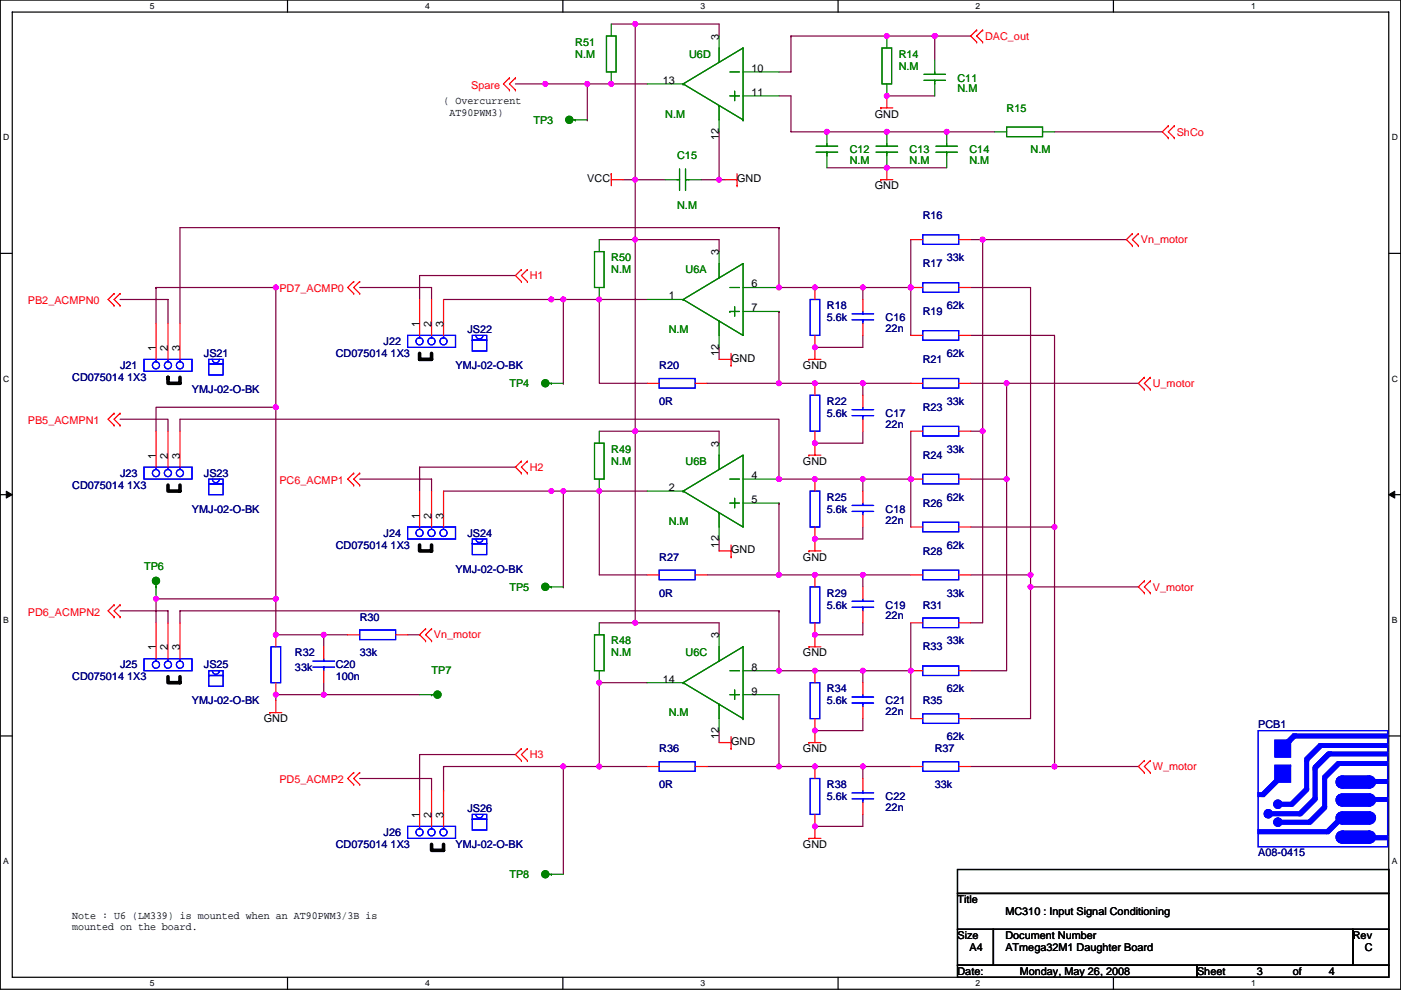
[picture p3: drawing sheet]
<svg xmlns="http://www.w3.org/2000/svg" width="297mm" height="210mm" viewBox="0 0 297 210" stroke-linecap="round" stroke-linejoin="round" font-family="sans-serif">
<path d="M.1 0h296.9v209.8h-296.9zM2.6 2.6h291.8v204.7h-291.8z" fill="none" stroke="#000" stroke-width=".25"/>
<g fill="#fff">
<path d="M31.8 .3h1v2h-1z"/>
<path d="M31.8 207.5h1v2.1h-1z"/>
</g>
<path d="M61 0v2.6M61 207.3v2.5" fill="none" stroke="#000" stroke-width=".25"/>
<g fill="#fff">
<path d="M90.1 .3h1v2h-1z"/>
<path d="M90.1 207.5h1v2.1h-1z"/>
</g>
<path d="M119.3 0v2.6M119.3 207.3v2.5" fill="none" stroke="#000" stroke-width=".25"/>
<g fill="#fff">
<path d="M148.5 .3h1v2h-1z"/>
<path d="M148.5 207.5h1v2.1h-1z"/>
</g>
<path d="M177.7 0v2.6M177.7 207.3v2.5" fill="none" stroke="#000" stroke-width=".25"/>
<g fill="#fff">
<path d="M206.9 .3h1v2h-1z"/>
<path d="M206.9 207.5h1v2.1h-1z"/>
</g>
<path d="M236.1 0v2.6M236.1 207.3v2.5" fill="none" stroke="#000" stroke-width=".25"/>
<g fill="#fff">
<path d="M265.2 .3h1v2h-1z"/>
<path d="M265.2 207.5h1v2.1h-1z"/>
<path d="M.7 28.2h1.3v2h-1.3z"/>
<path d="M295.1 28.2h1.3v2h-1.3z"/>
<path d="M.7 79.3h1.3v2.1h-1.3z"/>
<path d="M295.1 79.3h1.3v2.1h-1.3z"/>
</g>
<path d="M.1 53.7h2.5M294.4 53.7h2.6" fill="none" stroke="#000" stroke-width=".25"/>
<g fill="#fff">
<path d="M.7 130.5h1.2v2h-1.2z"/>
<path d="M295.1 130.5h1.2v2h-1.2z"/>
</g>
<path d="M.1 104.9h2.5M294.4 104.9h2.6" fill="none" stroke="#000" stroke-width=".25"/>
<path d="M1.3 104.2l1.3 .7-1.3 .7zM294.4 104.9l1.3-.7v1.4z" fill="#000" stroke="#000" stroke-width=".21"/>
<g fill="#fff">
<path d="M.7 181.7h1.2v2h-1.2z"/>
<path d="M295.1 181.7h1.2v2h-1.2z"/>
</g>
<path d="M.1 156.1h2.5M294.4 156.1h2.6M203 184.4h91.4v5.1h-91.4zM203 189.5h91.4v7.6h-91.4zM203 197.1h7.6v7.6h-7.6zM210.6 197.1h76.2v7.6h-76.2zM286.8 197.1h7.6v7.6h-7.6zM203 204.7h50.8v2.6h-50.8zM253.8 204.7h40.6v2.6h-40.6z" fill="none" stroke="#000" stroke-width=".25"/>
<g fill="none" stroke="#800040" stroke-width=".25">
<path d="M109.3 17.8h6.3M115.6 17.8h.1M115.6 17.8h8.9M124.5 17.8h5.1M124.5 17.8v7.6M129.6 17.8h.1M129.6 5.1h5.1M129.6 17.8h7.6M134.7 5.1h.1M134.7 5.1v33M134.7 5.1h17.8v2.5M167.7 7.6h.1"/>
<path d="M167.7 7.6v7.7h-2.5M167.7 7.6h20.3M188 7.6h10.2v5.1M188 7.6h.1M198.2 7.6h.1M198.2 7.6h7.6M124.5 25.4h.1M132.1 38.1h2.6M134.7 38.1h6.3M134.7 38.1h.1M134.7 38.1v12.7M148.7 38.1h3.8"/>
<path d="M152.5 38.1h.1M152.5 28v10.1M152.5 38.1h1.2M165.2 20.3h2.5v7.7h7.6M175.3 28h.1M175.3 35.6h12.7M175.3 28h35.6M188 35.6h.1M188 28h.1M188 20.3h.1M188 35.6h12.7M188 20.3h10.2"/>
<path d="M200.7 28h.1M223.6 28h22.8M109.3 58.4h-20.3v5.1M127.1 50.8h7.6M134.7 50.8h17.8v2.6M134.7 50.8v40.7M165.2 48.3v12.7h7.6M165.2 48.3h-127v20.3M165.2 48.3h.1M193.1 50.8v10.2M205.8 50.8h2.5M208.3 50.8v40.7"/>
<path d="M208.3 50.8h.1M208.3 50.8h30.5M25.5 63.5h10.1v5.1M33.1 61v7.6M33.1 61h.1M33.1 61h25.4v66M76.3 61h15.2v2.5M94 63.5h22.9M116.9 63.5h.1M116.9 63.5h10.2M119.4 63.5h.1M119.4 63.5v17.8"/>
<path d="M127.1 63.5v17.8h10.1M127.1 63.5h10.1M152.5 73.7v2.5M165.2 66.1h.1M165.2 66.1v15.2M172.8 61h.1M172.8 73.7h.1M172.8 61h20.3M182.9 61h.1M182.9 61v2.5M182.9 71.1v2.6h-10.1M193.1 61h.1"/>
<path d="M193.1 61v10.1M205.8 61h12.7v60.9M205.8 71.1h17.8v40.7M25.5 88.9h10.1v2.6M38.2 91.5v-2.6h127v12.7M58.5 86.4h-25.4v5.1M58.5 86.4h.1M109.3 99.1h-20.3v5.1M119.4 81.3h.1M127.1 91.5h7.6M134.7 91.5h17.8v2.5M134.7 91.5h.1"/>
<path d="M134.7 91.5v40.6M149.9 81.3h15.3M165.2 81.3h7.6M172.8 81.3h.1M172.8 94h.1M172.8 81.3h20.3M182.9 81.3v2.5M182.9 81.3h.1M182.9 91.5v2.5h-10.1M193.1 91.5v10.1M205.8 91.5h2.5M205.8 81.3h7.6"/>
<path d="M208.3 91.5h.1M208.3 91.5v40.6h-2.5M213.4 81.3h.1M213.4 81.3v61h-7.6M213.4 81.3h28M76.3 101.6h15.2v2.6M94 104.2h22.9M116.9 104.2h.1M116.9 104.2h2.5M119.4 104.2h7.7M119.4 104.2v20.3M127.1 104.2h.1"/>
<path d="M127.1 104.2v17.7h10.1M127.1 104.2h10.1M152.5 114.3v2.6M165.2 101.6h.1M165.2 106.7h.1M165.2 101.6h7.6M165.2 106.7v15.2M172.8 114.3h.1M172.8 101.6h10.1v2.6M172.8 101.6h.1M182.9 101.6h.1M182.9 111.8v2.5h-10.1"/>
<path d="M182.9 101.6h10.2M193.1 101.6h.1M193.1 101.6v10.2M205.8 101.6h7.6M205.8 111.8h17.8M213.4 101.6h.1M223.6 111.8h.1M223.6 111.8v50.8M25.5 129.6h10.1v2.5M33.1 127h.1M33.1 127v5.1M33.1 127h25.4"/>
<path d="M58.5 134.6h10.1v2.6M58.5 134.6h.1M58.5 127v7.6M58.5 127h.1M68.6 134.6h.1M68.6 134.6h5.1M86.4 134.6h2.6M119.4 124.5h.1M127.1 132.1h7.6M134.7 132.1h17.8v2.5M149.9 121.9h15.3M165.2 121.9h7.6"/>
<path d="M165.2 129.6v12.7h7.6M165.2 129.6h.1M165.2 129.6h-127v2.5M172.8 121.9h.1M172.8 134.6h.1M172.8 121.9h20.3M182.9 121.9h.1M182.9 121.9v2.6M182.9 132.1v2.5h-10.1M193.1 132.1v10.2M205.8 121.9h12.7M218.5 121.9h.1"/>
<path d="M218.5 124.5v27.9h-12.7M218.5 124.5h.1M218.5 121.9v2.6M218.5 124.5h22.9M58.5 147.3v1.3M58.5 147.3h.1M58.5 147.3h30.5M68.6 147.3h.1M68.6 144.8v2.5M127.1 144.8h.1M127.1 144.8h10.1M127.1 144.8v17.8"/>
<path d="M152.5 155v2.5M165.2 147.3v15.3M172.8 142.3h.1M172.8 155h.1M172.8 142.3h10.1M182.9 142.3h10.2v10.1M182.9 142.3h.1M182.9 142.3v2.5M182.9 152.4v2.6h-10.1M76.3 165.1h15.2v2.6M94 162.6h.1M94 167.7h.1"/>
<path d="M94 162.6h25.4M94 162.6v5.1M109.3 160h-20.3v7.7M119.4 162.6h7.7M119.4 162.6v22.8M127.1 162.6h10.1M149.9 162.6h15.3M165.2 162.6h.1M165.2 162.6h27.9M172.8 162.6h.1M172.8 175.3h.1M182.9 162.6h.1"/>
<path d="M182.9 172.7v2.6h-10.1M182.9 162.6v2.5M205.8 162.6h17.8M223.6 162.6h17.8"/>
</g>
<g fill="#f0f" stroke="#f0f" stroke-width=".25">
<circle cx="172.8" cy="121.9" r=".5"/>
<circle cx="193.1" cy="61" r=".5"/>
<circle cx="182.9" cy="61" r=".5"/>
<circle cx="193.1" cy="101.6" r=".5"/>
<circle cx="182.9" cy="101.6" r=".5"/>
<circle cx="165.1" cy="101.6" r=".5"/>
<circle cx="208.3" cy="91.4" r=".5"/>
<circle cx="193.1" cy="142.2" r=".5"/>
<circle cx="182.9" cy="142.2" r=".5"/>
<circle cx="188" cy="35.6" r=".5"/>
<circle cx="182.9" cy="162.6" r=".5"/>
<circle cx="182.9" cy="121.9" r=".5"/>
<circle cx="200.7" cy="27.9" r=".5"/>
<circle cx="188" cy="27.9" r=".5"/>
<circle cx="175.3" cy="27.9" r=".5"/>
<circle cx="218.5" cy="121.9" r=".5"/>
<circle cx="223.6" cy="162.6" r=".5"/>
<circle cx="223.6" cy="111.8" r=".5"/>
<circle cx="213.4" cy="81.3" r=".5"/>
<circle cx="213.4" cy="101.6" r=".5"/>
<circle cx="172.8" cy="61" r=".5"/>
<circle cx="172.8" cy="162.6" r=".5"/>
<circle cx="172.8" cy="81.3" r=".5"/>
<circle cx="172.8" cy="73.7" r=".5"/>
<circle cx="165.1" cy="162.6" r=".5"/>
<circle cx="172.8" cy="94" r=".5"/>
<circle cx="182.9" cy="81.3" r=".5"/>
<circle cx="172.8" cy="114.3" r=".5"/>
<circle cx="172.8" cy="101.6" r=".5"/>
<circle cx="172.8" cy="134.6" r=".5"/>
<circle cx="172.8" cy="142.2" r=".5"/>
<circle cx="172.8" cy="154.9" r=".5"/>
<circle cx="68.6" cy="134.6" r=".5"/>
<circle cx="58.5" cy="134.6" r=".5"/>
<circle cx="68.6" cy="147.3" r=".5"/>
<circle cx="198.2" cy="7.6" r=".5"/>
<circle cx="188" cy="20.3" r=".5"/>
<circle cx="188" cy="7.6" r=".5"/>
<circle cx="129.6" cy="17.8" r=".5"/>
<circle cx="152.4" cy="38.1" r=".5"/>
<circle cx="165.1" cy="81.3" r=".5"/>
<circle cx="165.1" cy="121.9" r=".5"/>
<circle cx="134.7" cy="132.1" r=".5"/>
<circle cx="134.7" cy="91.4" r=".5"/>
<circle cx="127" cy="63.5" r=".5"/>
<circle cx="119.4" cy="162.6" r=".5"/>
<circle cx="172.8" cy="175.3" r=".5"/>
<circle cx="218.5" cy="124.5" r=".5"/>
<circle cx="165.1" cy="142.2" r=".5"/>
<circle cx="165.1" cy="61" r=".5"/>
<circle cx="127" cy="162.6" r=".5"/>
<circle cx="127" cy="144.8" r=".5"/>
<circle cx="134.7" cy="5.1" r=".5"/>
<circle cx="127" cy="104.1" r=".5"/>
<circle cx="208.3" cy="50.8" r=".5"/>
<circle cx="134.7" cy="50.8" r=".5"/>
<circle cx="134.7" cy="38.1" r=".5"/>
<circle cx="33.1" cy="127" r=".5"/>
<circle cx="58.5" cy="147.3" r=".5"/>
<circle cx="58.5" cy="61" r=".5"/>
<circle cx="58.5" cy="86.4" r=".5"/>
<circle cx="124.5" cy="17.8" r=".5"/>
<circle cx="115.6" cy="17.8" r=".5"/>
<circle cx="119.4" cy="63.5" r=".5"/>
<circle cx="116.9" cy="63.5" r=".5"/>
<circle cx="119.4" cy="104.1" r=".5"/>
<circle cx="116.9" cy="104.1" r=".5"/>
<circle cx="58.5" cy="127" r=".5"/>
</g>
<g fill="none" stroke="#f00" stroke-width=".25">
<path d="M108 16.5h.1M108 19.1h.1M108 16.5l-1.3 1.3 1.3 1.3M109.3 16.5h.1M109.3 19.1h.1M109.3 16.5l-1.3 1.3 1.3 1.3M207.1 6.4h.1M207.1 8.9h.1M207.1 6.4l-1.3 1.2 1.3 1.3M208.3 8.9h.1M208.3 6.4h.1M208.3 6.4l-1.2 1.2 1.2 1.3"/>
<path d="M129.6 38.1h2.5M129.6 36.9h.1M129.6 36.9v2.5M153.7 38.1h2.6M156.3 39.4h.1M156.3 36.9v2.5M186.7 38.1h.1M186.7 22.9h.1M186.7 38.1h2.6M186.7 22.9h2.6M188 35.6v2.5M188 20.3v2.6"/>
<path d="M247.7 26.7h.1M247.7 29.2h.1M247.7 26.7l-1.3 1.3 1.3 1.2M249 29.2h.1M249 26.7h.1M249 26.7l-1.3 1.3 1.3 1.2M75 59.7h.1M75 59.7l-1.3 1.3 1.3 1.3M76.3 59.7h.1M76.3 59.7l-1.3 1.3 1.3 1.3M110.6 57.2h.1M110.6 59.7h.1"/>
<path d="M110.6 57.2l-1.3 1.2 1.3 1.3M111.8 59.7h.1M111.8 57.2h.1M111.8 57.2l-1.2 1.2 1.2 1.3M193.1 50.8h2.5M203.3 50.8h2.5M240.1 49.6h.1M240.1 52.1h.1M240.1 49.6l-1.3 1.2 1.3 1.3M241.4 52.1h.1M241.4 49.6h.1M241.4 49.6l-1.3 1.2 1.3 1.3"/>
<path d="M24.2 62.3h.1M24.2 64.8h.1M24.2 62.3l-1.3 1.2 1.3 1.3M25.5 62.3h.1M25.5 64.8h.1M25.5 62.3l-1.3 1.2 1.3 1.3M33.1 68.6v7.6M35.6 68.6v7.6M38.2 68.6v7.6M75 62.3h.1M76.3 62.3h.1M89 63.5v7.6"/>
<path d="M91.5 63.5v7.6M94 63.5v7.6M152.5 76.2h2.5M155 77.5h.1M155 75v2.5M171.5 76.2h.1M171.5 76.2h2.5M172.8 71.1v5.1M172.8 61v2.5M182.9 63.5v2.6M182.9 68.6v2.5M193.1 61h2.5"/>
<path d="M193.1 71.1h2.5M203.3 61h2.5M203.3 71.1h2.5M24.2 87.7h.1M24.2 90.2h.1M24.2 87.7l-1.3 1.2 1.3 1.3M25.5 87.7h.1M25.5 90.2h.1M25.5 87.7l-1.3 1.2 1.3 1.3M33.1 91.5v7.6M35.6 91.5v7.6M38.2 91.5v7.6"/>
<path d="M110.6 97.8h.1M110.6 97.8l-1.3 1.3 1.3 1.3M111.8 97.8h.1M111.8 97.8l-1.2 1.3 1.2 1.3M137.2 81.3h2.6M147.4 81.3h2.5M171.5 96.5h.1M171.5 96.5h2.5M172.8 91.5v5M172.8 81.3v2.5M182.9 83.8v2.6M182.9 88.9v2.6"/>
<path d="M193.1 81.3h2.5M193.1 91.5h2.5M203.3 81.3h2.5M203.3 91.5h2.5M242.6 80h.1M242.6 82.6h.1M242.6 80l-1.2 1.3 1.2 1.3M243.9 82.6h.1M243.9 80h.1M243.9 80l-1.3 1.3 1.3 1.3M75 100.4h.1M75 102.9h.1"/>
<path d="M75 100.4l-1.3 1.2 1.3 1.3M76.3 100.4h.1M76.3 102.9h.1M76.3 100.4l-1.3 1.2 1.3 1.3M89 104.2v7.6M91.5 104.2v7.6M94 104.2v7.6M110.6 100.4h.1M111.8 100.4h.1M152.5 116.9h2.5M155 118.1h.1M155 115.6v2.5"/>
<path d="M171.5 116.9h.1M171.5 116.9h2.5M172.8 111.8v5.1M172.8 101.6v2.6M182.9 104.2v2.5M182.9 109.2v2.6M193.1 111.8h2.5M193.1 101.6h2.5M203.3 111.8h2.5M203.3 101.6h2.5M24.2 128.3h.1M24.2 130.8h.1"/>
<path d="M24.2 128.3l-1.3 1.3 1.3 1.2M25.5 128.3h.1M25.5 130.8h.1M25.5 128.3l-1.3 1.3 1.3 1.2M33.1 132.1v7.6M35.6 132.1v7.6M38.2 132.1v7.6M58.5 134.6v2.6M68.6 137.2v2.5M73.7 134.6h2.6M83.9 134.6h2.5M90.2 133.4h.1"/>
<path d="M90.2 135.9h.1M90.2 133.4l-1.2 1.2 1.2 1.3M91.5 135.9h.1M91.5 133.4h.1M91.5 133.4l-1.3 1.2 1.3 1.3M137.2 121.9h2.6M147.4 121.9h2.5M171.5 137.2h.1M171.5 137.2h2.5M172.8 132.1v5.1M172.8 121.9v2.6M182.9 124.5v2.5"/>
<path d="M182.9 129.6v2.5M193.1 121.9h2.5M193.1 132.1h2.5M203.3 121.9h2.5M203.3 132.1h2.5M242.6 123.2h.1M242.6 125.8h.1M242.6 123.2l-1.2 1.3 1.2 1.3M243.9 125.8h.1M243.9 123.2h.1M243.9 123.2l-1.3 1.3 1.3 1.3M57.2 151.2h.1"/>
<path d="M57.2 151.2h2.6M58.5 148.6v2.6M58.5 144.8v2.5M68.6 142.3v2.5M110.6 158.8h.1M110.6 158.8l-1.3 1.2 1.3 1.3M111.8 158.8h.1M111.8 158.8l-1.2 1.2 1.2 1.3M152.5 157.5h2.5M155 158.8h.1M155 156.2v2.6M171.5 157.5h.1"/>
<path d="M171.5 157.5h2.5M172.8 152.4v5.1M172.8 142.3v2.5M182.9 144.8v2.5M182.9 149.9v2.5M193.1 152.4h2.5M193.1 142.3h2.5M203.3 152.4h2.5M203.3 142.3h2.5M75 163.9h.1M75 166.4h.1M75 163.9l-1.3 1.2 1.3 1.3"/>
<path d="M76.3 163.9h.1M76.3 166.4h.1M76.3 163.9l-1.3 1.2 1.3 1.3M89 167.7v7.6M91.5 167.7v7.6M94 167.7v7.6M110.6 161.3h.1M111.8 161.3h.1M137.2 162.6h2.6M147.4 162.6h2.5M171.5 177.8h.1M171.5 177.8h2.5"/>
<path d="M172.8 172.7v5.1M172.8 162.6v2.5M182.9 165.1v2.6M182.9 170.2v2.5M193.1 162.6h2.5M203.3 162.6h2.5M242.6 161.3h.1M242.6 163.9h.1M242.6 161.3l-1.2 1.3 1.2 1.3M243.9 163.9h.1M243.9 161.3h.1M243.9 161.3l-1.3 1.3 1.3 1.3"/>
</g>
<path d="M89 75v1.2h2.5v-1.2M35.6 80v1.3h2.6v-1.3M35.6 80h.1M35.6 102.9v1.3h2.6v-1.3M89 115.6v1.3h2.5v-1.3M35.6 143.5v1.3h2.6v-1.3M91.5 179.1v1.3h2.5v-1.3" fill="none" stroke="#000" stroke-width=".76"/>
<g fill="none" stroke="#00f" stroke-width=".25">
<path d="M195.6 60h7.7v2h-7.7zM195.6 49.8h7.7v2h-7.7zM30.5 76.2h10.2v2.6h-10.2zM33.1 76.2v.5M35.6 76.2v.5M38.2 76.2v.5M44.3 77.2h3v2.3h-3zM44.3 76.2h3v1h-3zM45 76.2a.75 .75 0 0 0 .8 .8 .75 .75 0 0 0 .7-.8M86.4 71.1h10.2v2.6h-10.2zM89 71.1v.5M91.5 71.1v.5"/>
<path d="M94 71.1v.5M100.1 72.2h3.1v2.2h-3.1zM100.1 71.1h3.1v1.1h-3.1zM100.9 71.1a.75 .75 0 0 0 .7 .8 .75 .75 0 0 0 .8-.8M171.8 63.5h2v7.6h-2zM180.7 67.8h4.5M180.7 66.6h4.5M182.9 66.1v.5M182.9 67.8h.1M182.9 67.8v.8M195.6 70.1h7.7v2.1h-7.7zM30.5 99.1h10.2v2.5h-10.2z"/>
<path d="M33.1 99.1v.5M35.6 99.1v.5M38.2 99.1v.5M139.8 80.3h7.6v2h-7.6zM171.8 83.8h2v7.7h-2zM180.7 88.2h4.5M180.7 86.9h4.5M182.9 86.4v.5M182.9 88.2h.1M182.9 88.2v.7M195.6 80.3h7.7v2h-7.7zM195.6 90.4h7.7v2.1h-7.7z"/>
<path d="M44.3 102.6h3v2.3h-3zM44.3 101.6h3v1h-3zM45 101.6a.75 .75 0 0 0 .8 .8 .75 .75 0 0 0 .7-.8M86.4 111.8h10.2v2.5h-10.2zM89 111.8v.5M91.5 111.8v.5M94 111.8v.5M100.1 115.3h3.1v2.3h-3.1zM100.1 114.3h3.1v1h-3.1zM100.9 114.3a.75 .75 0 0 0 .7 .8 .75 .75 0 0 0 .8-.8M171.8 104.2h2v7.6h-2zM180.7 108.5h4.5"/>
<path d="M180.7 107.2h4.5M182.9 106.7v.5M182.9 108.5h.1M182.9 108.5v.7M195.6 110.8h7.7v2h-7.7zM195.6 100.6h7.7v2h-7.7zM30.5 139.7h10.2v2.6h-10.2zM33.1 139.7v.5M35.6 139.7v.5M38.2 139.7v.5M57.5 137.2h2v7.6h-2zM68.6 139.7v.5"/>
<path d="M76.3 133.6h7.6v2.1h-7.6zM139.8 120.9h7.6v2.1h-7.6zM171.8 124.5h2v7.6h-2zM180.7 128.8h4.5M180.7 127.5h4.5M182.9 127v.5M182.9 128.8h.1M182.9 128.8v.8M195.6 120.9h7.7v2.1h-7.7zM195.6 131.1h7.7v2h-7.7zM44.3 143.3h3v2.3h-3zM44.3 142.3h3v1h-3z"/>
<path d="M45 142.2a.75 .75 0 0 0 .8 .8 .75 .75 0 0 0 .7-.8M66.4 141.5h4.5M66.4 140.2h4.5M68.6 141.5h.1M68.6 141.5v.8M171.8 144.8h2v7.6h-2zM180.7 149.1h4.5M180.7 147.8h4.5M182.9 147.3v.5M182.9 149.1h.1M182.9 149.1v.8M195.6 151.4h7.7v2h-7.7z"/>
<path d="M195.6 141.2h7.7v2.1h-7.7zM266.8 155h27.4v24.6h-27.4zM86.4 175.3h10.2v2.5h-10.2zM89 175.3v.5M91.5 175.3v.5M94 175.3v.5M100.1 173.8h3.1v2.2h-3.1zM100.1 172.7h3.1v1.1h-3.1zM100.9 172.7a.75 .75 0 0 0 .7 .8 .75 .75 0 0 0 .8-.8M139.8 161.6h7.6v2h-7.6zM171.8 165.1h2v7.6h-2zM180.7 169.4h4.5"/>
<path d="M180.7 168.2h4.5M182.9 167.7v.5M182.9 169.4h.1M182.9 169.4v.8M195.6 161.6h7.7v2h-7.7z"/>
<circle cx="33.1" cy="77.5" r=".76"/>
<circle cx="35.6" cy="77.5" r=".76"/>
<circle cx="38.1" cy="77.5" r=".76"/>
<circle cx="88.9" cy="72.4" r=".76"/>
<circle cx="91.5" cy="72.4" r=".76"/>
<circle cx="94" cy="72.4" r=".76"/>
<circle cx="33.1" cy="100.3" r=".76"/>
<circle cx="35.6" cy="100.3" r=".76"/>
<circle cx="38.1" cy="100.3" r=".76"/>
<circle cx="88.9" cy="113" r=".76"/>
<circle cx="91.5" cy="113" r=".76"/>
<circle cx="94" cy="113" r=".76"/>
<circle cx="33.1" cy="141" r=".76"/>
<circle cx="35.6" cy="141" r=".76"/>
<circle cx="38.1" cy="141" r=".76"/>
<circle cx="88.9" cy="176.5" r=".76"/>
<circle cx="91.5" cy="176.5" r=".76"/>
<circle cx="94" cy="176.5" r=".76"/>
</g>
<g fill="none" stroke="#008000" stroke-width=".25">
<path d="M128.6 7.6h2v7.7h-2zM129.6 5.1v2.5M129.6 15.3v2.5M137.2 17.8h7.6M144.8 17.8h.1M144.8 17.8l12.7-7.6v15.2M144.8 17.8l12.7 7.6M152.5 7.6v5.6M154.7 15.3h2.1M155.8 19.3v2.1M157.5 15.3h7.7M187 10.2h2v7.6h-2z"/>
<path d="M188 7.6v2.6M188 17.8v2.5M195.9 17h4.6M195.9 15.8h4.6M198.2 12.7v3.1M198.2 17h.1M198.2 17v3.3M121.5 25.4h3M122 25.4h.1M141 38.1h3.1M144.1 35.8v4.6M145.3 35.8v4.6"/>
<path d="M145.3 38.1h.1M145.3 38.1h3.4M152.5 22.4h.1M152.5 22.4v5.6M154.7 20.3h2.1M157.5 25.4h.1M157.5 20.3h7.7M173 32.3h4.6M173 31h4.6M175.3 28v3M175.3 32.3h.1M175.3 32.3v3.3"/>
<path d="M185.7 32.3h4.6M185.7 31h4.6M188 28v3M188 32.3h.1M188 32.3v3.3M198.4 32.3h4.6M198.4 31h4.6M200.7 28v3M200.7 32.3h.1M200.7 32.3v3.3M210.9 28h2.5M213.4 26.9h7.6v2.1h-7.6z"/>
<path d="M221 28h2.6M126 53.4h2.1v7.6h-2.1zM127.1 50.8v2.6M152.5 53.4v5.5M127.1 61v2.5M137.2 63.5h7.6M144.8 63.5h.1M144.8 63.5l12.7-7.6v15.2zM152.5 68.1v5.6M154.7 61h2.1M154.7 66.1h.1M154.7 66.1h2.1"/>
<path d="M155.8 65v2.1M157.5 66.1h7.7M157.5 61h7.7M116.4 81.3h3M116.9 81.3h.1M126 94h2.1v7.6h-2.1zM127.1 91.5v2.5M152.5 94v5.6M127.1 101.6v2.6M137.2 104.2h7.6M144.8 104.2h.1M144.8 104.2l12.7-7.7v15.3z"/>
<path d="M152.5 108.7h.1M152.5 108.7v5.6M154.7 106.7h2.1M154.7 101.6h2.1M155.8 105.7v2M157.5 101.6h7.7M157.5 106.7h7.7M33.1 124.5h.1M33.1 124v3M116.4 124.5h3M116.9 124.5h.1M126 134.6h2.1v7.7h-2.1z"/>
<path d="M127.1 132.1v2.5M152.5 134.6v5.6M89 147.3h3M91.5 147.3h.1M127.1 142.3v2.5M137.2 144.8h7.6M144.8 144.8l12.7-7.6v15.2M144.8 144.8h.1M144.8 144.8l12.7 7.6M152.5 149.4h.1M152.5 149.4v5.6M154.7 147.3h2.1"/>
<path d="M154.7 142.3h2.1M155.8 146.3v2.1M157.5 152.4h.1M157.5 142.3h7.7M157.5 147.3h7.7M116.4 185.4h3M116.9 185.4h.1"/>
</g>
<g fill="#008000" stroke="#008000" stroke-width=".25">
<circle cx="120.7" cy="25.4" r=".76"/>
<circle cx="92.8" cy="147.3" r=".76"/>
<circle cx="115.6" cy="81.3" r=".76"/>
<circle cx="115.6" cy="124.5" r=".76"/>
<circle cx="33.1" cy="123.2" r=".76"/>
<circle cx="115.6" cy="185.4" r=".76"/>
</g>
<g fill="#00f" stroke="#00f" stroke-width=".25">
<path d="M280.5 165.1v6.1h.7v-6.1z" fill-rule="evenodd"/>
<path d="M271.3 174v.8h6.1v-.8z" fill-rule="evenodd"/>
<path d="M277.4 174l3.1-3h.7v.5l-3.3 3.3h-.5z" fill-rule="evenodd"/>
<path d="M288.1 165.4v.7h6.1v-.7z" fill-rule="evenodd"/>
<path d="M275.4 172.2l3-3h.8v.5l-3.3 3.3h-.5z" fill-rule="evenodd"/>
<path d="M278.4 162.8v6.6h.8v-6.6z" fill-rule="evenodd"/>
<path d="M266.8 168.2v.7h1.2v-.7z" fill-rule="evenodd"/>
<path d="M273.6 170.2l3.1-3h.7v.5l-3.3 3.3h-.5z" fill-rule="evenodd"/>
<path d="M276.7 161.3v6.1h.7v-6.1z" fill-rule="evenodd"/>
<path d="M283.5 161.6h.8v.5l-3.3 3.3h-.5v-.8z" fill-rule="evenodd"/>
<path d="M278.4 162.6l3.1-3.1h.8v.5l-3.3 3.3h-.6z" fill-rule="evenodd"/>
<path d="M276.7 160.8l3-3h.8v.5l-3.3 3.3h-.5z" fill-rule="evenodd"/>
<path d="M283.8 161.6v.7h10.4v-.7z" fill-rule="evenodd"/>
<path d="M281.7 159.5v.8h12.5v-.8z" fill-rule="evenodd"/>
<path d="M279.7 157.8v.7h14.5v-.7z" fill-rule="evenodd"/>
<path d="M284.5 164.6v2.6h5.9v-2.6z" fill-rule="evenodd"/>
<path d="M284.5 168.4v2.6h5.9v-2.6z" fill-rule="evenodd"/>
<path d="M284.5 172.2v2.6h5.9v-2.6z" fill-rule="evenodd"/>
<path d="M288.1 169.2v.7h6.1v-.7z" fill-rule="evenodd"/>
<path d="M269.6 172.2v.8h6v-.8z" fill-rule="evenodd"/>
<path d="M266.8 176v.8h14.4v-.8z" fill-rule="evenodd"/>
<path d="M281.2 176l3.1-3h.7v.5l-3.3 3.3h-.5z" fill-rule="evenodd"/>
<path d="M284.5 176.3v2.5h5.9v-2.5z" fill-rule="evenodd"/>
<path d="M288.4 177.3v.8h5.8v-.8z" fill-rule="evenodd"/>
<path d="M270.3 157v3.5h3.3v-3.5z" fill-rule="evenodd"/>
<path d="M270.3 162.3v3.6h3.3v-3.6z" fill-rule="evenodd"/>
<path d="M271.1 158.8l3-3.1h.8v.5l-3.3 3.3h-.5z" fill-rule="evenodd"/>
<path d="M274.1 155.7v.8h20.1v-.8z" fill-rule="evenodd"/>
<path d="M267.5 168.2l3.1-3.1h.7v.5l-3.3 3.3h-.5z" fill-rule="evenodd"/>
<path d="M270.6 170.2v.8h3.3v-.8z" fill-rule="evenodd"/>
<path d="M280.5 165.1v6.1h.7v-6.1z" fill-rule="evenodd"/>
<path d="M271.3 174v.8h6.1v-.8z" fill-rule="evenodd"/>
<path d="M277.4 174l3.1-3h.7v.5l-3.3 3.3h-.5z" fill-rule="evenodd"/>
<path d="M288.1 165.4v.7h6.1v-.7z" fill-rule="evenodd"/>
<path d="M275.4 172.2l3-3h.8v.5l-3.3 3.3h-.5z" fill-rule="evenodd"/>
<path d="M278.4 162.8v6.6h.8v-6.6z" fill-rule="evenodd"/>
<path d="M266.8 168.2v.7h1.2v-.7z" fill-rule="evenodd"/>
<path d="M273.6 170.2l3.1-3h.7v.5l-3.3 3.3h-.5z" fill-rule="evenodd"/>
<path d="M276.7 161.3v6.1h.7v-6.1z" fill-rule="evenodd"/>
<path d="M283.5 161.6h.8v.5l-3.3 3.3h-.5v-.8z" fill-rule="evenodd"/>
<path d="M278.4 162.6l3.1-3.1h.8v.5l-3.3 3.3h-.6z" fill-rule="evenodd"/>
<path d="M276.7 160.8l3-3h.8v.5l-3.3 3.3h-.5z" fill-rule="evenodd"/>
<path d="M283.8 161.6v.7h10.4v-.7z" fill-rule="evenodd"/>
<path d="M281.7 159.5v.8h12.5v-.8z" fill-rule="evenodd"/>
<path d="M279.7 157.8v.7h14.5v-.7z" fill-rule="evenodd"/>
<path d="M284.5 164.6v2.6h5.9v-2.6z" fill-rule="evenodd"/>
<path d="M284.5 168.4v2.6h5.9v-2.6z" fill-rule="evenodd"/>
<path d="M284.5 172.2v2.6h5.9v-2.6z" fill-rule="evenodd"/>
<path d="M288.1 169.2v.7h6.1v-.7z" fill-rule="evenodd"/>
<path d="M269.6 172.2v.8h6v-.8z" fill-rule="evenodd"/>
<path d="M266.8 176v.8h14.4v-.8z" fill-rule="evenodd"/>
<path d="M281.2 176l3.1-3h.7v.5l-3.3 3.3h-.5z" fill-rule="evenodd"/>
<path d="M284.5 176.3v2.5h5.9v-2.5z" fill-rule="evenodd"/>
<path d="M288.4 177.3v.8h5.8v-.8z" fill-rule="evenodd"/>
<path d="M270.3 157v3.5h3.3v-3.5z" fill-rule="evenodd"/>
<path d="M270.3 162.3v3.6h3.3v-3.6z" fill-rule="evenodd"/>
<path d="M271.1 158.8l3-3.1h.8v.5l-3.3 3.3h-.5z" fill-rule="evenodd"/>
<path d="M274.1 155.7v.8h20.1v-.8z" fill-rule="evenodd"/>
<path d="M267.5 168.2l3.1-3.1h.7v.5l-3.3 3.3h-.5z" fill-rule="evenodd"/>
<path d="M270.6 170.2v.8h3.3v-.8z" fill-rule="evenodd"/>
<circle cx="270.9" cy="174.4" r=".88"/>
<circle cx="268.9" cy="172.6" r=".88"/>
<circle cx="270.9" cy="170.6" r=".88"/>
<circle cx="290.4" cy="165.9" r="1.26"/>
<circle cx="284.5" cy="165.9" r="1.26"/>
<circle cx="290.4" cy="169.7" r="1.26"/>
<circle cx="284.5" cy="169.7" r="1.26"/>
<circle cx="284.5" cy="173.5" r="1.26"/>
<circle cx="290.4" cy="173.5" r="1.26"/>
<circle cx="284.5" cy="177.6" r="1.26"/>
<circle cx="290.4" cy="177.6" r="1.26"/>
</g>
<g font-size="2.3" fill="#008000">
<text x="122" y="9.7">R51</text>
<text x="122" y="12.2">N.M</text>
<text x="146.1" y="12.2">U6D</text>
<text x="190.6" y="12.2">R14</text>
<text x="190.6" y="14.8">N.M</text>
<text x="203" y="17.3">C11</text>
<text x="203" y="19.6">N.M</text>
<text x="213.4" y="23.7">R15</text>
<text x="113.1" y="26.2">TP3</text>
<text x="141" y="24.9">N.M</text>
<text x="143.6" y="33.8">C15</text>
<text x="180.1" y="32.6">C12</text>
<text x="180.1" y="34.8">N.M</text>
<text x="192.8" y="32.6">C13</text>
<text x="192.8" y="34.8">N.M</text>
<text x="205.5" y="32.6">C14</text>
<text x="205.5" y="34.8">N.M</text>
<text x="218.5" y="32.6">N.M</text>
<text x="143.6" y="44.2">N.M</text>
<text x="129.6" y="55.4">R50</text>
<text x="129.6" y="58">N.M</text>
<text x="145.3" y="58">U6A</text>
<text x="141.8" y="70.7">N.M</text>
<text x="108" y="82.1">TP4</text>
<text x="129.6" y="96.1">R49</text>
<text x="129.6" y="98.6">N.M</text>
<text x="145.3" y="98.6">U6B</text>
<text x="141.8" y="111.3">N.M</text>
<text x="30.5" y="120.9">TP6</text>
<text x="108" y="125.3">TP5</text>
<text x="129.6" y="136.7">R48</text>
<text x="91.5" y="143">TP7</text>
<text x="129.6" y="139.2">N.M</text>
<text x="145.3" y="139.2">U6C</text>
<text x="141.8" y="151.9">N.M</text>
<text x="108" y="186.2">TP8</text>
</g>
<g font-size="2.3">
<text x="152.4" y="8.4" transform="rotate(-90 152.4 8.4)">3</text>
<text x="140.5" y="17.8">13</text>
<text x="159.3" y="15.2">10</text>
<text x="94" y="22.2">( Overcurrent</text>
<text x="159.3" y="20.3">11</text>
<text x="95.3" y="24.6">AT90PWM3)</text>
<text x="152.4" y="29.8" transform="rotate(-90 152.4 29.8)">12</text>
<text x="185.5" y="24.9">GND</text>
<text x="124.5" y="38.7">VCC</text>
<text x="156.3" y="38.7">GND</text>
<text x="185.5" y="40.2">GND</text>
<text x="152.4" y="54.1" transform="rotate(-90 152.4 54.1)">3</text>
<text x="141.8" y="63.5">1</text>
<text x="159.3" y="61">6</text>
<text x="88.9" y="69.4" transform="rotate(-90 88.9 69.4)">1</text>
<text x="91.5" y="69.4" transform="rotate(-90 91.5 69.4)">2</text>
<text x="94" y="69.4" transform="rotate(-90 94 69.4)">3</text>
<text x="159.3" y="66">7</text>
<text x="33.1" y="74.4" transform="rotate(-90 33.1 74.4)">1</text>
<text x="35.6" y="74.4" transform="rotate(-90 35.6 74.4)">2</text>
<text x="38.1" y="74.4" transform="rotate(-90 38.1 74.4)">3</text>
<text x="152.4" y="75.5" transform="rotate(-90 152.4 75.5)">12</text>
<text x="155" y="76.8">GND</text>
<text x="170.2" y="78.3">GND</text>
<text x="152.4" y="94.8" transform="rotate(-90 152.4 94.8)">3</text>
<text x="33.1" y="97.3" transform="rotate(-90 33.1 97.3)">1</text>
<text x="35.6" y="97.3" transform="rotate(-90 35.6 97.3)">2</text>
<text x="38.1" y="97.3" transform="rotate(-90 38.1 97.3)">3</text>
<text x="159.3" y="101.6">4</text>
<text x="170.2" y="98.6">GND</text>
<text x="141.8" y="104.1">2</text>
<text x="159.3" y="106.7">5</text>
<text x="88.9" y="110" transform="rotate(-90 88.9 110)">1</text>
<text x="91.5" y="110" transform="rotate(-90 91.5 110)">2</text>
<text x="94" y="110" transform="rotate(-90 94 110)">3</text>
<text x="152.4" y="116.1" transform="rotate(-90 152.4 116.1)">12</text>
<text x="155" y="117.4">GND</text>
<text x="170.2" y="118.9">GND</text>
<text x="33.1" y="137.9" transform="rotate(-90 33.1 137.9)">1</text>
<text x="35.6" y="137.9" transform="rotate(-90 35.6 137.9)">2</text>
<text x="38.1" y="137.9" transform="rotate(-90 38.1 137.9)">3</text>
<text x="152.4" y="135.4" transform="rotate(-90 152.4 135.4)">3</text>
<text x="159.3" y="142.2">8</text>
<text x="170.2" y="139.2">GND</text>
<text x="140.5" y="144.8">14</text>
<text x="159.3" y="147.3">9</text>
<text x="55.9" y="153.2">GND</text>
<text x="152.4" y="156.8" transform="rotate(-90 152.4 156.8)">12</text>
<text x="155" y="158">GND</text>
<text x="170.2" y="159.6">GND</text>
<text x="88.9" y="173.5" transform="rotate(-90 88.9 173.5)">1</text>
<text x="91.5" y="173.5" transform="rotate(-90 91.5 173.5)">2</text>
<text x="94" y="173.5" transform="rotate(-90 94 173.5)">3</text>
<text x="170.2" y="179.9">GND</text>
<text x="203" y="191.6">Title</text>
<text x="15.3" y="194.9">Note : U6 (LM339) is mounted when an AT90PWM3/3B is</text>
<text x="15.3" y="197.3">mounted on the board.</text>
<text x="213.2" y="194.1">MC310 : Input Signal Conditioning</text>
<text x="203" y="199.2">Size</text>
<text x="205.5" y="201.7">A4</text>
<text x="213.2" y="199.2">Document Number</text>
<text x="213.2" y="201.7">ATmega32M1 Daughter Board</text>
<text x="286.8" y="199.2">Rev</text>
<text x="289.4" y="201.7">C</text>
<text x="203" y="206.8">Date:</text>
<text x="216.2" y="206.8">Monday, May 26, 2008</text>
<text x="253.8" y="206.8">Sheet</text>
<text x="266.5" y="206.8">3</text>
<text x="274.1" y="206.8">of</text>
<text x="281.7" y="206.8">4</text>
</g>
<g font-size="2.3" fill="#f00">
<text x="208.8" y="8.4">DAC_out</text>
<text x="99.9" y="18.8">Spare</text>
<text x="249.5" y="28.7">ShCo</text>
<text x="241.9" y="51.6">Vn_motor</text>
<text x="112.3" y="59.2">H1</text>
<text x="5.9" y="64.6">PB2_ACMPN0</text>
<text x="59.2" y="62">PD7_ACMP0</text>
<text x="244.4" y="82.1">U_motor</text>
<text x="5.9" y="90">PB5_ACMPN1</text>
<text x="112.3" y="99.9">H2</text>
<text x="59.2" y="102.7">PC6_ACMP1</text>
<text x="244.4" y="125.3">V_motor</text>
<text x="5.9" y="130.6">PD6_ACMPN2</text>
<text x="92" y="135.4">Vn_motor</text>
<text x="112.3" y="160.8">H3</text>
<text x="59.2" y="166.2">PD5_ACMP2</text>
<text x="244.4" y="163.4">W_motor</text>
</g>
<g font-size="2.3" fill="#000080">
<text x="195.6" y="46.5">R16</text>
<text x="195.6" y="56.7">R17</text>
<text x="200.7" y="55.4">33k</text>
<text x="175.3" y="65.6">R18</text>
<text x="200.7" y="65.6">62k</text>
<text x="99.1" y="70.7">JS22</text>
<text x="175.3" y="68.1">5.6k</text>
<text x="187.8" y="68.1">C16</text>
<text x="187.8" y="70.4">22n</text>
<text x="195.6" y="66.8">R19</text>
<text x="43.2" y="75.7">JS21</text>
<text x="71.2" y="75.7">CD075014 1X3</text>
<text x="81.3" y="73.2">J22</text>
<text x="195.6" y="77">R21</text>
<text x="200.7" y="75.7">62k</text>
<text x="15.3" y="80.8">CD075014 1X3</text>
<text x="25.5" y="78.3">J21</text>
<text x="40.7" y="83.4">YMJ-02-O-BK</text>
<text x="96.6" y="78.3">YMJ-02-O-BK</text>
<text x="139.8" y="78.3">R20</text>
<text x="139.8" y="85.9">0R</text>
<text x="175.3" y="85.9">R22</text>
<text x="175.3" y="88.4">5.6k</text>
<text x="187.8" y="88.4">C17</text>
<text x="195.6" y="87.2">R23</text>
<text x="200.7" y="85.9">33k</text>
<text x="187.8" y="90.7">22n</text>
<text x="25.5" y="101.1">J23</text>
<text x="43.2" y="101.1">JS23</text>
<text x="195.6" y="97.3">R24</text>
<text x="200.7" y="96.1">33k</text>
<text x="15.3" y="103.7">CD075014 1X3</text>
<text x="175.3" y="106.2">R25</text>
<text x="195.6" y="107.5">R26</text>
<text x="200.7" y="106.2">62k</text>
<text x="40.7" y="108.8">YMJ-02-O-BK</text>
<text x="81.3" y="113.8">J24</text>
<text x="99.1" y="113.8">JS24</text>
<text x="175.3" y="108.8">5.6k</text>
<text x="187.8" y="108.8">C18</text>
<text x="187.8" y="111">22n</text>
<text x="71.2" y="116.4">CD075014 1X3</text>
<text x="139.8" y="118.9">R27</text>
<text x="195.6" y="117.6">R28</text>
<text x="200.7" y="116.4">62k</text>
<text x="96.6" y="121.5">YMJ-02-O-BK</text>
<text x="76.3" y="131.6">R30</text>
<text x="139.8" y="126.5">0R</text>
<text x="175.3" y="126.5">R29</text>
<text x="175.3" y="129.1">5.6k</text>
<text x="187.8" y="129.1">C19</text>
<text x="187.8" y="131.4">22n</text>
<text x="195.6" y="129.1">R31</text>
<text x="200.7" y="126.5">33k</text>
<text x="195.6" y="138">R33</text>
<text x="200.7" y="136.7">33k</text>
<text x="25.5" y="141.8">J25</text>
<text x="43.2" y="141.8">JS25</text>
<text x="62.5" y="139.2">R32</text>
<text x="62.5" y="142.3">33k</text>
<text x="71.2" y="141.8">C20</text>
<text x="76.3" y="139.2">33k</text>
<text x="15.3" y="144.3">CD075014 1X3</text>
<text x="40.7" y="149.4">YMJ-02-O-BK</text>
<text x="71.2" y="144.3">100n</text>
<text x="175.3" y="146.9">R34</text>
<text x="175.3" y="149.4">5.6k</text>
<text x="187.8" y="149.4">C21</text>
<text x="195.6" y="149.4">R35</text>
<text x="200.7" y="146.9">62k</text>
<text x="187.8" y="151.7">22n</text>
<text x="266.8" y="154.5">PCB1</text>
<text x="139.8" y="159.6">R36</text>
<text x="198.2" y="159.6">R37</text>
<text x="200.7" y="157">62k</text>
<text x="139.8" y="167.2">0R</text>
<text x="175.3" y="167.2">R38</text>
<text x="198.2" y="167.2">33k</text>
<text x="99.1" y="172.3">JS26</text>
<text x="175.3" y="169.7">5.6k</text>
<text x="187.8" y="169.7">C22</text>
<text x="187.8" y="172">22n</text>
<text x="71.2" y="179.9">CD075014 1X3</text>
<text x="81.3" y="177.3">J26</text>
<text x="96.6" y="179.9">YMJ-02-O-BK</text>
<text x="266.8" y="181.7">A08-0415</text>
</g>
<g font-size="1.8">
<text x="31.8" y="1.9">5</text>
<text x="90.1" y="1.9">4</text>
<text x="148.5" y="1.9">3</text>
<text x="206.9" y="1.9">2</text>
<text x="265.2" y="1.9">1</text>
<text x=".7" y="29.8">D</text>
<text x="295.1" y="29.8">D</text>
<text x=".7" y="81">C</text>
<text x="295.1" y="81">C</text>
<text x=".7" y="132.1">B</text>
<text x="295.1" y="132.1">B</text>
<text x=".7" y="183.3">A</text>
<text x="295.1" y="183.3">A</text>
<text x="31.8" y="209.2">5</text>
<text x="90.1" y="209.2">4</text>
<text x="148.5" y="209.2">3</text>
<text x="206.9" y="209.2">2</text>
<text x="265.2" y="209.2">1</text>
</g>
</svg>
